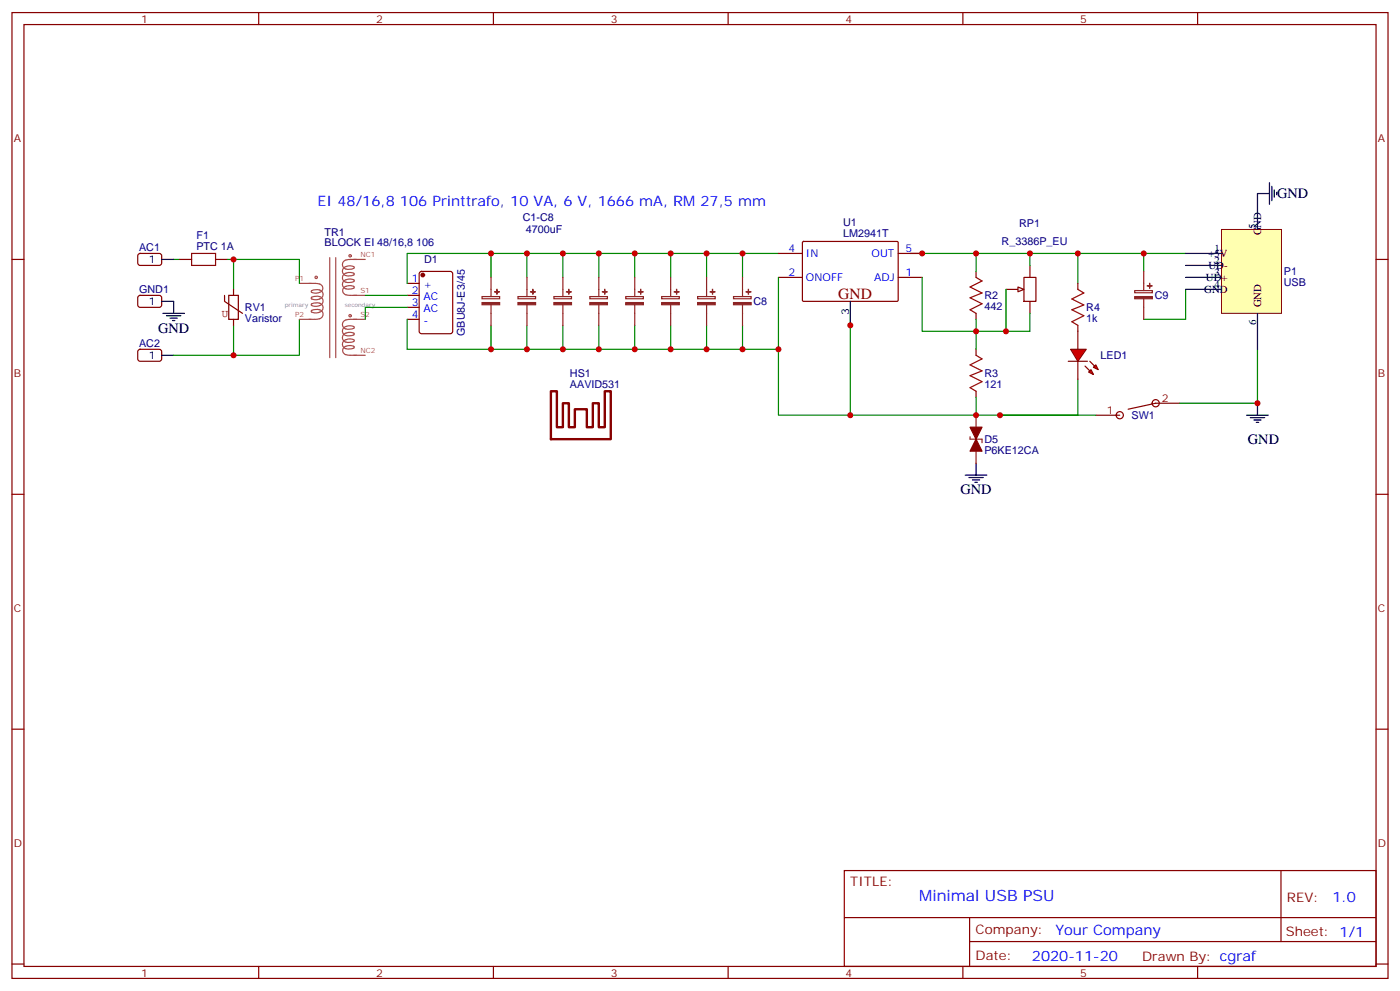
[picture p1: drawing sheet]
<svg xmlns="http://www.w3.org/2000/svg" width="412mm" height="292mm" viewBox="0 0 412 292" stroke-linecap="round" stroke-linejoin="round" font-family="sans-serif">
<g fill="none" stroke="#870000" stroke-width=".35">
<path d="M3.5 3.7h405.4v284.3h-405.4zM7.1 7.2h398.2v277.3h-398.2zM76.2 3.7v3.5M145.3 3.7v3.5M214.5 3.7v3.5M283.6 3.7v3.5M352.8 3.7v3.5M3.5 76.4h3.6M40.8 74.8l.5-.2 5.9 .1 .4 .6v2.4l-.7 .4h-5.9l-.4-.7v-2.1zM52.9 76.4h3.5M63.5 76.4h3.5M405.3 76.4h3.6"/>
<path d="M40.8 87.2l.5-.2h5.9l.4 .7v2.4l-.7 .4-5.9-.1-.4-.6v-2.1zM40.8 103l.5-.2 5.9 .1 .4 .6v2.4l-.7 .5-5.9-.1-.4-.6v-2.2zM347.5 118.7h-7.1l-8.1 1.8M322.8 122.2h7M3.5 145.5h3.6M405.3 145.5h3.6M3.5 214.7h3.6M405.3 214.7h3.6M248.7 256.3h156.6v28.2h-156.6zM377.3 256.3v20.9M248.7 270.1h156.5M285.6 277.2h119.6"/>
<path d="M285.6 270.1v14.2M3.5 283.8h3.6M76.2 284.5v3.5M145.3 284.5v3.5M214.5 284.5v3.5M283.6 284.5v3.5M352.8 284.5v3.5M405.3 283.8h3.6"/>
<circle cx="340.4" cy="118.7" r="1.06"/>
<circle cx="329.8" cy="122.2" r="1.06"/>
</g>
<path d="M51.2 76.4h1.7M67 76.4h1.8v8.8M268.1 74.6h81.1M317.5 74.6v8.8M336.9 74.6v5.3M349.2 85.2v8.8h-12.3M370.4 102.8v15.9h-22.9" fill="none" stroke="#008700" stroke-width=".35"/>
<path d="M56.4 74.6h7.1v3.5h-7.1z" fill="none" stroke="#a10000" stroke-width=".35"/>
<g fill="none" stroke="#000" stroke-width=".35">
<path d="M370.4 57h3.5M373.9 53.8v6.3M374.6 54.9v4.2M375.4 55.9v2.1M376.1 56.6v.7M47.6 76.4h3.6M47.6 88.7h3.6v3.6M48 92.3h6.3M49 93h4.3M50.1 93.7h2.1M50.8 94.4h.7M47.6 104.6h3.6"/>
<path d="M370.4 118.7v3.5M284.3 139.9h6.4M287.5 136.3v3.6M367.2 122.2h6.4M368.3 122.9h4.2M369.4 123.6h2.1M370.1 124.4h.7M285.4 140.6h4.2M286.5 141.3h2.1M287.2 142h.7"/>
</g>
<path d="M285.8 128.6v.7h3.5v1.1M287.5 122.2v14.1" fill="none" stroke="#8c2424" stroke-width=".35"/>
<g fill="#870000" stroke="#870000" stroke-width=".35">
<path d="M285.8 125.8h3.5l-1.8 3.5z"/>
<path d="M287.5 129.3l1.8 3.5h-3.5z"/>
</g>
<path d="M359.8 67.6h17.7v24.7h-17.7z" fill="#ffffb0" stroke="#800000" stroke-width=".29"/>
<path d="M370.4 57v10.6M349.2 74.6h10.6M349.2 78.1h10.6M349.2 85.2h10.6M349.2 81.7h10.6M370.4 92.3v10.5" fill="none" stroke="#000" stroke-width=".35"/>
<path d="M317.5 111.7v10.5h-67M294.6 122.2h28.2" fill="none" stroke="#008700" stroke-width=".35"/>
<g fill="#f00" stroke="#870000" stroke-width=".35">
<path d="M315.4 102.8h4.6l-2.5 3.6z"/>
<path d="M314.7 106.4h5.6z"/>
</g>
<g fill="#870000" stroke="#870000" stroke-width=".35">
<path d="M321 106.4l1.4 1.4z"/>
<path d="M319.6 107.8l1.4 1.4z"/>
</g>
<g fill="#f00" stroke="#870000" stroke-width=".35">
<path d="M322.1 108.1l.7-.7 .7 1.4z"/>
<path d="M320.7 109.5l.7-.7 .7 1.4z"/>
</g>
<g fill="none" stroke="#870000" stroke-width=".35">
<path d="M229.3 74.6h7.1M236.4 71.3l.3-.2h27.7l.2 .3-.1 17.1-.3 .2h-27.7l-.1-.3zM264.6 74.6h7M287.5 79.9v1.8M303.4 78.1v3.6M119.9 83.4h3.6M119.9 87h3.6M119.9 90.5h3.6M119.9 94h3.6M123.7 80.1l.5-.2h8.4l.7 .4v17.2l-.4 .7h-8.7l-.7-.4v-17.2zM229.3 81.7h7.1M264.6 81.7h7"/>
<path d="M287.5 92.3v1.7M296.3 85.2h3.6M301.6 81.7h3.6v7h-3.6zM303.4 88.7v3.6M317.5 83.4v1.8M317.5 95.8v7M287.5 102.8v1.8M287.5 115.2v1.7M317.5 106.4v5.3"/>
</g>
<path d="M287.5 81.7l1.8 1-3.5 1.8 3.5 1.8-3.5 1.4 3.5 1.7-3.5 1.8 1.7 1.1M317.5 85.2l1.8 1.1-3.6 1.7 3.6 1.8-3.6 1.4 3.6 1.8-3.6 1.7 1.8 1.1M287.5 104.6l1.8 1.1-3.5 1.7 3.5 1.8-3.5 1.4 3.5 1.8-3.5 1.7 1.7 1.1" fill="none" stroke="#a10000" stroke-width=".35"/>
<g fill="none" stroke="#8c2424" stroke-width=".35">
<path d="M336.9 79.9v5.6M142 87.3h5.2v.6h-5.2zM144.6 81.7v5.6M144.6 89.8v6M152.6 87.3h5.2v.6h-5.2zM155.2 81.7v5.6M155.2 89.8v6M163.2 87.3h5.1v.6h-5.1zM165.8 81.7v5.6M165.8 89.8v6M173.7 87.3h5.2v.6h-5.2zM176.4 81.7v5.6"/>
<path d="M176.4 89.8v6M184.3 87.3h5.2v.6h-5.2zM187 81.7v5.6M187 89.8v6M194.9 87.3h5.2v.6h-5.2zM197.6 81.7v5.6M197.6 89.8v6M205.5 87.3h5.2v.6h-5.2zM208.1 81.7v5.6M208.1 89.8v6M216.1 87.3h5.2v.6h-5.2zM218.7 81.7v5.6"/>
<path d="M218.7 89.8v6M334.3 85.5h5.1v.7h-5.1zM336.9 88v6"/>
</g>
<g fill="#8c2424" stroke="#8c2424" stroke-width=".35">
<path d="M334.3 87.3h5.1v.6h-5.1z"/>
<path d="M338 84.1l1.4 .1z"/>
<path d="M338.6 83.4l.1 1.4z"/>
<path d="M216.1 89.1h5.2v.6h-5.2z"/>
<path d="M219.8 85.9h1.4z"/>
<path d="M220.5 85.2v1.4z"/>
<path d="M205.5 89.1h5.2v.6h-5.2z"/>
<path d="M209.2 85.9h1.4z"/>
<path d="M209.9 85.2v1.4z"/>
<path d="M194.9 89.1h5.2v.6h-5.2z"/>
<path d="M198.6 85.9h1.4z"/>
<path d="M199.3 85.2v1.4z"/>
<path d="M184.3 89.1h5.2v.6h-5.2z"/>
<path d="M188 85.9h1.4z"/>
<path d="M188.7 85.2v1.4z"/>
<path d="M173.7 89.1h5.2v.6h-5.2z"/>
<path d="M177.4 85.9h1.5z"/>
<path d="M178.1 85.2l.1 1.4z"/>
<path d="M163.2 89.1h5.1v.6h-5.1z"/>
<path d="M166.9 85.9h1.4z"/>
<path d="M167.5 85.2l.1 1.4z"/>
<path d="M152.6 89.1h5.2v.6h-5.2z"/>
<path d="M156.3 85.9h1.4z"/>
<path d="M157 85.2v1.4z"/>
<path d="M142 89.1h5.2v.6h-5.2z"/>
<path d="M145.7 85.9h1.4z"/>
<path d="M146.4 85.2v1.4z"/>
</g>
<g fill="none" stroke="#008700" stroke-width=".35">
<path d="M68.8 76.4h19.4v7M144.6 74.6h10.6v7.1M155.2 74.6h10.6v7.1M165.8 74.6h10.6v7.1M176.4 74.6h10.6v7.1M187 74.6h10.6v7.1M197.6 74.6h10.5v7.1M208.1 74.6h10.6v7.1M218.7 74.6h10.6M287.5 74.6v5.3M68.8 95.8v8.8M88.2 94v10.6h-37"/>
<path d="M107.6 87h12.3M119.9 94v8.8h24.7v-7M119.9 90.5h-12.3v3.5M144.6 81.7v-7.1h-24.7v8.8M155.2 95.8v7h-10.6M165.8 95.8v7h-10.6M176.4 95.8v7h-10.6M187 95.8v7h-10.6M197.6 95.8v7h-10.6M208.1 95.8v7h-10.5M218.7 95.8v7h-10.6M229.3 81.7v21.1"/>
<path d="M250.5 92.3v29.9h-21.2v-19.4h-10.6M271.6 81.7v15.8h15.9M287.5 94v8.8M287.5 116.9v5.3"/>
</g>
<path d="M250.5 88.7v7.1" fill="none" stroke="#000" stroke-width=".35"/>
<circle cx="124.5" cy="81" r=".53" fill="#870000" stroke="#870000" stroke-width=".35"/>
<g fill="none" stroke="#a64a4a" stroke-width=".35">
<path d="M97.1 75.8v29.5M98.9 75.8v29.5M107.6 76.4h-4.3a1.91 1.91 0 0 0-2.4 1.8 2.27 2.27 0 0 0 3.5 .6 2.19 2.19 0 0 0-3.5 .9 1.74 1.74 0 0 0 2.4 1.5l1.1-.5a2.19 2.19 0 0 0-3.5 1 1.74 1.74 0 0 0 2.4 1.5l1.1-.5a2.19 2.19 0 0 0-3.5 .9 1.74 1.74 0 0 0 2.4 1.5l1.1-.5a2.16 2.16 0 0 0-3.5 .9 1.72 1.72 0 0 0 2.2 1.5h4.5M88.2 83.4h4.7a1.57 1.57 0 0 1 1.7 .5 1.57 1.57 0 0 1 .2 1.8 2.29 2.29 0 0 1-3.1 .1 2.34 2.34 0 0 1 3.4 .6 1.83 1.83 0 0 1-2.3 1.8l-1-.2-.1-.3a2.34 2.34 0 0 1 3.4 .6 1.83 1.83 0 0 1-2.3 1.9l-1-.2-.1-.3a2.34 2.34 0 0 1 3.4 .5 1.83 1.83 0 0 1-2.3 1.9l-1-.2-.1-.3a2.34 2.34 0 0 1 3.4 .6 1.66 1.66 0 0 1-2 1.8h-4.9M107.6 94h-4.3a1.91 1.91 0 0 0-2.4 1.8 2.27 2.27 0 0 0 3.5 .6 2.19 2.19 0 0 0-3.5 1 1.74 1.74 0 0 0 2.4 1.5l1.1-.5a2.19 2.19 0 0 0-3.5 .9 1.74 1.74 0 0 0 2.4 1.5l1.1-.5a2.19 2.19 0 0 0-3.5 .9 1.74 1.74 0 0 0 2.4 1.5l1.1-.5a2.16 2.16 0 0 0-3.5 .9 1.72 1.72 0 0 0 2.2 1.5h4.5"/>
<circle cx="103.1" cy="75.3" r=".35"/>
<circle cx="93.1" cy="81.7" r=".35"/>
<circle cx="103.1" cy="92.9" r=".35"/>
</g>
<path d="M299.9 84.5l1.7 .7-1.7 .7z" fill="#f0f0f0" stroke="#870000" stroke-width=".35"/>
<path d="M303.4 74.6v3.5M296.3 85.2v12.3M303.4 92.3v5.2h-15.9" fill="none" stroke="#008700" stroke-width=".35"/>
<path d="M162.3 115.2h1.7v10.6h1.8v-7.1h1.8v7.1h1.7v-5.3h3.6v5.3h1.7v-7.1h1.8v7.1h1.8v-10.6h1.7v14.1h-17.6z" fill="none" stroke="#870000" stroke-width=".71"/>
<path d="M66.1 87v1.7l5.3 3.6M67.4 87h2.8v7h-2.8zM68.8 85.2v1.8M68.8 94v1.8" fill="none" stroke="#850000" stroke-width=".35"/>
<g fill="#c00">
<circle cx="287.5" cy="122.2" r=".88"/>
<circle cx="250.5" cy="122.2" r=".88"/>
<circle cx="218.7" cy="102.8" r=".88"/>
<circle cx="370.4" cy="118.7" r=".88"/>
<circle cx="294.6" cy="122.2" r=".88"/>
<circle cx="317.5" cy="74.6" r=".88"/>
<circle cx="336.9" cy="74.6" r=".88"/>
<circle cx="218.7" cy="74.6" r=".88"/>
<circle cx="208.1" cy="74.6" r=".88"/>
<circle cx="197.6" cy="74.6" r=".88"/>
<circle cx="187" cy="74.6" r=".88"/>
<circle cx="176.4" cy="74.6" r=".88"/>
<circle cx="165.8" cy="74.6" r=".88"/>
<circle cx="155.2" cy="74.6" r=".88"/>
<circle cx="144.6" cy="74.6" r=".88"/>
<circle cx="208.1" cy="102.8" r=".88"/>
<circle cx="197.6" cy="102.8" r=".88"/>
<circle cx="187" cy="102.8" r=".88"/>
<circle cx="176.4" cy="102.8" r=".88"/>
<circle cx="165.8" cy="102.8" r=".88"/>
<circle cx="155.2" cy="102.8" r=".88"/>
<circle cx="144.6" cy="102.8" r=".88"/>
<circle cx="229.3" cy="102.8" r=".88"/>
<circle cx="271.6" cy="74.6" r=".88"/>
<circle cx="250.5" cy="95.8" r=".88"/>
<circle cx="287.5" cy="74.6" r=".88"/>
<circle cx="287.5" cy="97.5" r=".88"/>
<circle cx="68.8" cy="76.4" r=".88"/>
<circle cx="68.8" cy="104.6" r=".88"/>
<circle cx="303.4" cy="74.6" r=".88"/>
<circle cx="296.3" cy="97.5" r=".88"/>
</g>
<text font-size="4.6" fill="#800" x="246.9" y="88">GND</text>
<text font-size="4.6" fill="#00f" x="270.8" y="265.3">Minimal USB PSU</text>
<g font-size="4.2">
<text x="376.2" y="58.4">GND</text>
<text x="46.6" y="97.9">GND</text>
<text x="367.6" y="130.7">GND</text>
<text x="282.9" y="145.5">GND</text>
</g>
<g font-size="4.2" fill="#00f">
<text x="93.5" y="60.5">EI 48/16,8 106 Printtrafo, 10 VA, 6 V, 1666 mA, RM 27,5 mm</text>
<text x="392.5" y="265.6">1.0</text>
<text x="310.9" y="275.1">Your Company</text>
<text x="304" y="282.9">2020-11-20</text>
</g>
<g font-size="3.9" fill="#800">
<text x="250.5" y="260.9">TITLE:</text>
<text x="379.1" y="265.6">REV:</text>
<text x="287.4" y="275.1">Company:</text>
<text x="378.7" y="275.7">Sheet: 1/1</text>
<text x="287.4" y="282.8">Date:</text>
<text x="336.4" y="282.8">Drawn By: cgraf</text>
</g>
<g font-size="3.2" fill="#800">
<text x="41.6" y="6.7">1</text>
<text x="110.8" y="6.7">2</text>
<text x="179.9" y="6.7">3</text>
<text x="249.1" y="6.7">4</text>
<text x="318.2" y="6.7">5</text>
<text x="4.1" y="41.8">A</text>
<text x="405.9" y="41.8">A</text>
<text x="4.1" y="110.9">B</text>
<text x="405.9" y="110.9">B</text>
<text x="342.2" y="118.4">2</text>
<text x="326.1" y="121.9">1</text>
<text x="4.1" y="180.1">C</text>
<text x="405.9" y="180.1">C</text>
<text x="4.1" y="249.2">D</text>
<text x="405.9" y="249.2">D</text>
<text x="41.6" y="287.5">1</text>
<text x="110.8" y="287.5">2</text>
<text x="179.9" y="287.5">3</text>
<text x="249.1" y="287.5">4</text>
<text x="318.2" y="287.5">5</text>
</g>
<g font-size="3.2" fill="#000080">
<text x="154" y="65.2">C1-C8</text>
<text x="57.9" y="70.4">F1</text>
<text x="95.6" y="69.4">TR1</text>
<text x="154.9" y="68.7">4700uF</text>
<text x="248.4" y="69.8">LM2941T</text>
<text x="248.4" y="66.7">U1</text>
<text x="300.2" y="66.9">RP1</text>
<text x="41" y="74">AC1</text>
<text x="57.9" y="73.6">PTC 1A</text>
<text x="95.6" y="72.5">BLOCK EI 48/16,8 106</text>
<text x="124.9" y="77.5">D1</text>
<text x="295" y="72.1">R_3386P_EU</text>
<text x="378.2" y="81.1">P1</text>
<text x="41" y="86.4">GND1</text>
<text x="222" y="89.9">C8</text>
<text x="290" y="88.1">R2</text>
<text x="340.2" y="88.1">C9</text>
<text x="378.2" y="84.2">USB</text>
<text x="72.1" y="94.7">Varistor</text>
<text x="72.1" y="91.5">RV1</text>
<text x="290" y="91.3">442</text>
<text x="320" y="94.8">1k</text>
<text x="320" y="91.7">R4</text>
<text x="137" y="98.9" transform="rotate(-90 137 98.9)">GBU8J-E3/45</text>
<text x="41" y="102.2">AC2</text>
<text x="324.2" y="105.8">LED1</text>
<text x="167.9" y="110.9">HS1</text>
<text x="290" y="111.1">R3</text>
<text x="167.9" y="114.1">AAVID531</text>
<text x="290" y="114.2">121</text>
<text x="333.3" y="123.4">SW1</text>
<text x="290" y="130.5">D5</text>
<text x="290" y="133.6">P6KE12CA</text>
</g>
<g font-size="3.2">
<text x="370.1" y="67.4" transform="rotate(-90 370.1 67.4)">5</text>
<text x="371.5" y="69.3" transform="rotate(-90 371.5 69.3)">GND</text>
<text x="43.8" y="77.4">1</text>
<text x="355.9" y="75.7">+5V</text>
<text x="357.7" y="74.3">1</text>
<text x="357.7" y="77.8">2</text>
<text x="355.2" y="82.7">UD+</text>
<text x="356" y="79.2">UD-</text>
<text x="357.7" y="81.3">3</text>
<text x="43.8" y="89.8">1</text>
<text x="354.7" y="86.3">GND</text>
<text x="357.7" y="84.8">4</text>
<text x="250.1" y="92.9" transform="rotate(-90 250.1 92.9)">3</text>
<text x="370.1" y="95.6" transform="rotate(-90 370.1 95.6)">6</text>
<text x="371.5" y="90.5" transform="rotate(-90 371.5 90.5)">GND</text>
<text x="43.8" y="105.7">1</text>
</g>
<g font-size="3.2" fill="#00f">
<text x="232.2" y="74.3">4</text>
<text x="237.4" y="75.7">IN</text>
<text x="256.7" y="75.7">OUT</text>
<text x="266.7" y="74.3">5</text>
<text x="121.3" y="83.1">1</text>
<text x="232.2" y="81.3">2</text>
<text x="237.4" y="82.7">ONOFF</text>
<text x="257.5" y="82.7">ADJ</text>
<text x="266.7" y="81.3">1</text>
<text x="121.3" y="86.6">2</text>
<text x="124.8" y="84.8">+</text>
<text x="124.8" y="88.4">AC</text>
<text x="121.3" y="90.1">3</text>
<text x="121.3" y="93.7">4</text>
<text x="124.8" y="91.9">AC</text>
<text x="124.8" y="95.4">-</text>
</g>
<text font-size="3.2" fill="#840000" x="65.4" y="93.3">U</text>
<g font-size="2.1" fill="#a54b4b">
<text x="106.2" y="75.7">NC1</text>
<text x="86.9" y="82.7">P1</text>
<text x="106.2" y="86.3">S1</text>
<text x="86.9" y="93.3">P2</text>
<text x="106.2" y="93.3">S2</text>
<text x="106.2" y="103.9">NC2</text>
</g>
<g font-size="1.8" fill="#838383">
<text x="83.9" y="90.5">primary</text>
<text x="101.5" y="90.5">secondary</text>
</g>
</svg>
